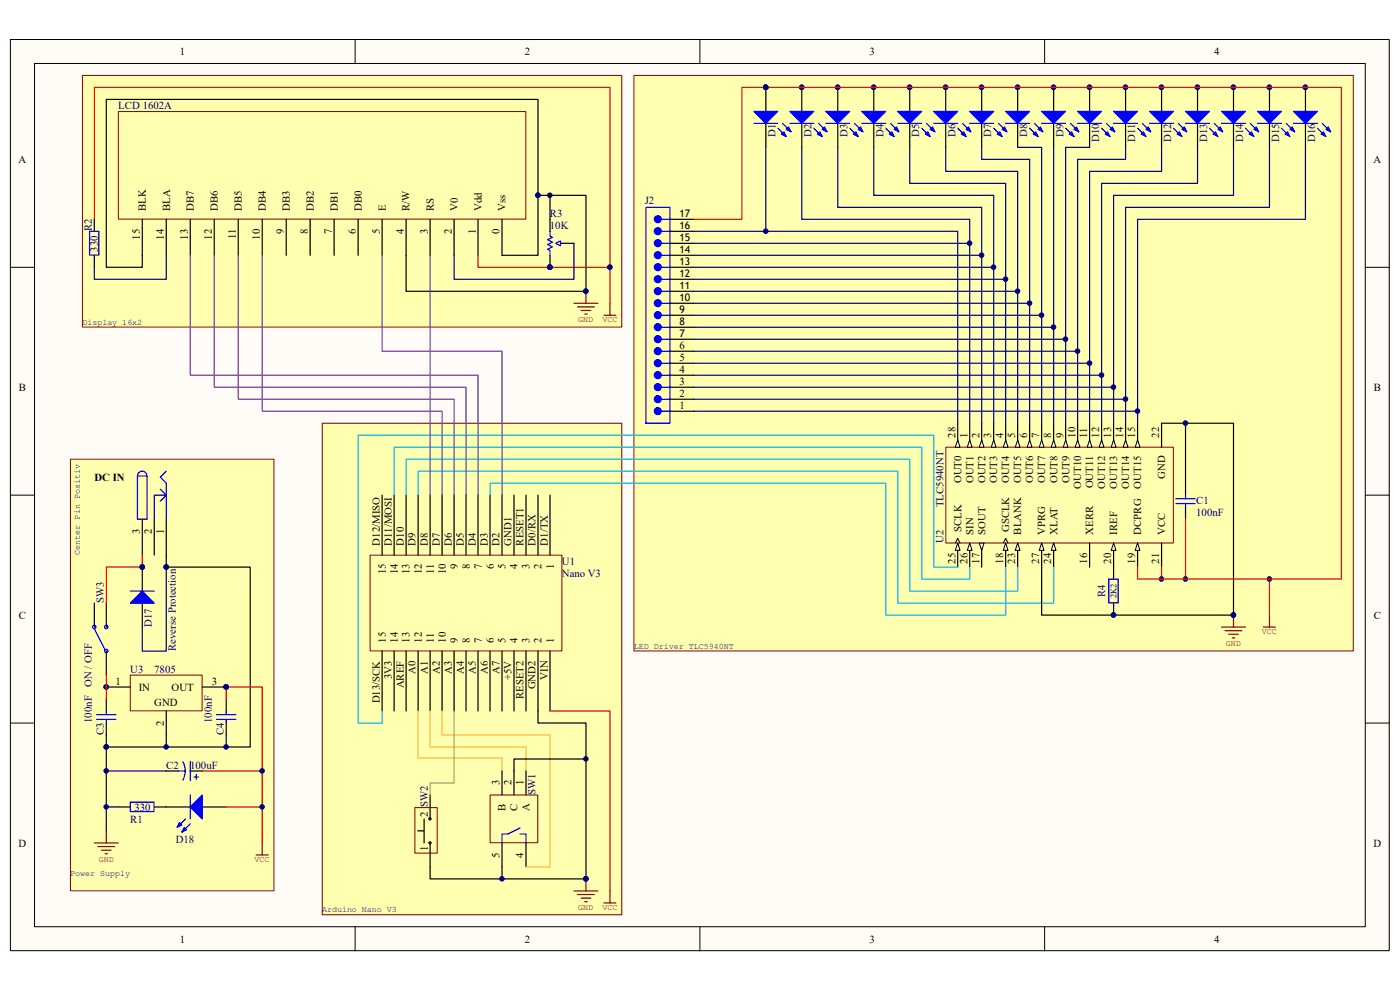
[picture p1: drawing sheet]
<svg xmlns="http://www.w3.org/2000/svg" width="297mm" height="210mm" viewBox="0 0 297 210" stroke-linecap="round" stroke-linejoin="round" font-family="sans-serif">
<path d="M2.2 8.4h292.5v193.3h-292.5z" fill="#fffcf8"/>
<path d="M2.2 8.4h292.5v193.3h-292.5z" fill="none" stroke="#000" stroke-width=".21"/>
<path d="M7.4 13.5h282.2v183.1h-282.2z" fill="#fffcf8"/>
<g fill="none" stroke="#000" stroke-width=".21">
<path d="M7.3 13.5h282.3v183.1h-282.3zM75.3 8.4v5.1M148.5 8.4v5.1M221.6 8.4v5.1M2.2 56.7h5.1M289.7 56.7h5.1M2.2 105h5.1M289.7 105h5.1M2.2 153.4h5.1M289.7 153.4h5.1M75.3 196.6v5.1M148.5 196.6v5.1"/>
<path d="M221.6 196.6v5.1"/>
</g>
<path d="M15 97.5h43.1v91.5h-43.1z" fill="#ffffb0"/>
<path d="M14.9 97.4h43.2v91.6h-43.2z" fill="none" stroke="#800000" stroke-width=".21"/>
<path d="M17.5 16h114.4v53.4h-114.4z" fill="#ffffb0"/>
<path d="M17.5 16h114.4v53.4h-114.4z" fill="none" stroke="#800000" stroke-width=".21"/>
<path d="M68.4 89.8h63.5v104.3h-63.5z" fill="#ffffb0"/>
<path d="M68.4 89.8h63.5v104.3h-63.5z" fill="none" stroke="#800000" stroke-width=".21"/>
<path d="M134.5 16h152.6v122.1h-152.6z" fill="#ffffb0"/>
<path d="M134.5 16h152.6v122.1h-152.6z" fill="none" stroke="#800000" stroke-width=".21"/>
<path d="M25.1 23.7h86.4v22.8h-86.4z" fill="#ffffb0"/>
<path d="M25.1 23.7h86.4v22.8h-86.4z" fill="none" stroke="#800000" stroke-width=".21"/>
<g fill="none" stroke="#000" stroke-width=".25">
<path d="M30.2 46.5v7.7M35.3 46.5v7.7M40.4 46.5v7.7M45.5 46.5v7.7M50.5 46.5v7.7M55.6 46.5v7.7M60.7 46.5v7.7M65.8 46.5v7.7M70.9 46.5v7.7M76 46.5v7.7M81.1 46.5v7.7M86.2 46.5v7.7"/>
<path d="M91.2 46.5v7.7M96.3 46.5v7.7M101.4 46.5v7.7M106.5 46.5v7.7"/>
</g>
<path d="M200.7 94.9h48.2v20.3h-48.2z" fill="#ffffb0"/>
<path d="M200.7 94.9h48.2v20.3h-48.2z" fill="none" stroke="#800000" stroke-width=".21"/>
<path d="M205.7 89.8v5.1" fill="none" stroke="#000" stroke-width=".25"/>
<path d="M205.7 93.3l.5 1.6h-1z" fill="#fffcf8" stroke="#000" stroke-width=".21"/>
<path d="M208.3 89.8v5.1" fill="none" stroke="#000" stroke-width=".25"/>
<path d="M208.3 93.3l.5 1.6h-1z" fill="#fffcf8" stroke="#000" stroke-width=".21"/>
<path d="M210.8 89.8v5.1" fill="none" stroke="#000" stroke-width=".25"/>
<path d="M210.8 93.3l.5 1.6h-1z" fill="#fffcf8" stroke="#000" stroke-width=".21"/>
<path d="M213.4 89.8v5.1" fill="none" stroke="#000" stroke-width=".25"/>
<path d="M213.4 93.3l.5 1.6h-1.1z" fill="#fffcf8" stroke="#000" stroke-width=".21"/>
<path d="M215.9 89.8v5.1" fill="none" stroke="#000" stroke-width=".25"/>
<path d="M215.9 93.3l.5 1.6h-1z" fill="#fffcf8" stroke="#000" stroke-width=".21"/>
<path d="M218.4 89.8v5.1" fill="none" stroke="#000" stroke-width=".25"/>
<path d="M218.4 93.3l.5 1.6h-1z" fill="#fffcf8" stroke="#000" stroke-width=".21"/>
<path d="M221 89.8v5.1" fill="none" stroke="#000" stroke-width=".25"/>
<path d="M221 93.3l.5 1.6h-1z" fill="#fffcf8" stroke="#000" stroke-width=".21"/>
<path d="M223.5 89.8v5.1" fill="none" stroke="#000" stroke-width=".25"/>
<path d="M223.5 93.3l.5 1.6h-1z" fill="#fffcf8" stroke="#000" stroke-width=".21"/>
<path d="M226.1 89.8v5.1" fill="none" stroke="#000" stroke-width=".25"/>
<path d="M226.1 93.3l.5 1.6h-1z" fill="#fffcf8" stroke="#000" stroke-width=".21"/>
<path d="M228.6 89.8v5.1" fill="none" stroke="#000" stroke-width=".25"/>
<path d="M228.6 93.3l.5 1.6h-1z" fill="#fffcf8" stroke="#000" stroke-width=".21"/>
<path d="M231.2 89.8v5.1" fill="none" stroke="#000" stroke-width=".25"/>
<path d="M231.2 93.3l.5 1.6h-1z" fill="#fffcf8" stroke="#000" stroke-width=".21"/>
<path d="M233.7 89.8v5.1" fill="none" stroke="#000" stroke-width=".25"/>
<path d="M233.7 93.3l.5 1.6h-1z" fill="#fffcf8" stroke="#000" stroke-width=".21"/>
<path d="M236.2 89.8v5.1" fill="none" stroke="#000" stroke-width=".25"/>
<path d="M236.2 93.3l.6 1.6h-1.1z" fill="#fffcf8" stroke="#000" stroke-width=".21"/>
<path d="M238.8 89.8v5.1" fill="none" stroke="#000" stroke-width=".25"/>
<path d="M238.8 93.3l.5 1.6h-1z" fill="#fffcf8" stroke="#000" stroke-width=".21"/>
<path d="M241.3 89.8v5.1" fill="none" stroke="#000" stroke-width=".25"/>
<path d="M241.3 93.3l.5 1.6h-1z" fill="#fffcf8" stroke="#000" stroke-width=".21"/>
<path d="M208.3 115.2v5.1M231.2 115.2v5.1" fill="none" stroke="#000" stroke-width=".25"/>
<path d="M207.8 115.2h1l-.5 1.5z" fill="#fffcf8" stroke="#000" stroke-width=".21"/>
<path d="M213.4 115.2v5.1" fill="none" stroke="#000" stroke-width=".25"/>
<path d="M212.8 115.2l.6-1 .5 1" fill="none" stroke="#000" stroke-width=".21"/>
<path d="M213.4 115.2l.5 1.5h-1.1z" fill="#fffcf8" stroke="#000" stroke-width=".21"/>
<path d="M241.3 115.2v5.1" fill="none" stroke="#000" stroke-width=".25"/>
<path d="M241.3 115.2l.5 1.5h-1z" fill="#fffcf8" stroke="#000" stroke-width=".21"/>
<path d="M236.2 115.2v5.1" fill="none" stroke="#000" stroke-width=".25"/>
<path d="M236.2 115.2l.6 1.5h-1.1z" fill="#fffcf8" stroke="#000" stroke-width=".21"/>
<path d="M246.4 89.8v5.1M215.9 115.2v5.1M246.4 115.2v5.1" fill="none" stroke="#000" stroke-width=".25"/>
<path d="M215.9 115.2l.5 1.5h-1z" fill="#fffcf8" stroke="#000" stroke-width=".21"/>
<path d="M223.5 115.2v5.1" fill="none" stroke="#000" stroke-width=".25"/>
<path d="M223.5 115.2l.5 1.5h-1z" fill="#fffcf8" stroke="#000" stroke-width=".21"/>
<path d="M203.2 115.2v5.1" fill="none" stroke="#000" stroke-width=".25"/>
<path d="M202.7 115.2l.5-1 .5 1" fill="none" stroke="#000" stroke-width=".21"/>
<path d="M203.2 115.2l.5 1.5h-1z" fill="#fffcf8" stroke="#000" stroke-width=".21"/>
<path d="M205.7 115.2v5.1" fill="none" stroke="#000" stroke-width=".25"/>
<path d="M205.7 115.2l.5 1.5h-1z" fill="#fffcf8" stroke="#000" stroke-width=".21"/>
<path d="M221 115.2v5.1" fill="none" stroke="#000" stroke-width=".25"/>
<path d="M221 115.2l.5 1.5h-1z" fill="#fffcf8" stroke="#000" stroke-width=".21"/>
<path d="M203.2 89.8v5.1" fill="none" stroke="#000" stroke-width=".25"/>
<path d="M203.2 93.3l.5 1.6h-1z" fill="#fffcf8" stroke="#000" stroke-width=".21"/>
<g fill="none" stroke="#000" stroke-width=".25">
<path d="M162.5 18.5v5.1M170.1 18.5v5.1M177.7 18.5v5.1M185.4 18.5v5.1M193 18.5v5.1M200.6 18.5v5.1M208.3 18.5v5.1M215.9 18.5v5.1M223.5 18.5v5.1M231.2 18.5v5.1M238.8 18.5v5.1M246.4 18.5v5.1"/>
<path d="M254.1 18.5v5.1M261.7 18.5v5.1M269.3 18.5v5.1M277 18.5v5.1M162.5 26.2v5.1M170.1 26.2v5.1M177.7 26.2v5.1M185.4 26.2v5.1M193 26.2v5.1M200.6 26.2v5.1M208.3 26.2v5.1M215.9 26.2v5.1"/>
<path d="M223.5 26.2v5.1M231.2 26.2v5.1M238.8 26.2v5.1M246.4 26.2v5.1M254.1 26.2v5.1M261.7 26.2v5.1M269.3 26.2v5.1M277 26.2v5.1M86.2 54.2v7.6h38.1v-20.4h-10.2v12.8h-7.6M116.7 41.4v5.1M142.1 59.2h5.1M142.1 56.7h5.1"/>
<path d="M142.1 54.2h5.1M142.1 51.6h5.1M142.1 49.1h5.1M142.1 46.5h5.1M142.1 79.6h5.1M142.1 77.1h5.1M142.1 74.5h5.1M142.1 72h5.1M142.1 69.4h5.1M142.1 66.9h5.1M142.1 64.3h5.1M142.1 61.8h5.1"/>
<path d="M142.1 87.2h5.1M142.1 84.7h5.1M142.1 82.1h5.1M246.4 89.8h15.3v40.7"/>
</g>
<g fill="#000080" stroke="#000080" stroke-width=".21">
<circle cx="162.4" cy="18.5" r=".48"/>
<circle cx="170.1" cy="18.5" r=".48"/>
<circle cx="177.7" cy="18.5" r=".48"/>
<circle cx="185.3" cy="18.5" r=".48"/>
<circle cx="193" cy="18.5" r=".48"/>
<circle cx="200.6" cy="18.5" r=".48"/>
<circle cx="208.2" cy="18.5" r=".48"/>
<circle cx="215.9" cy="18.5" r=".48"/>
<circle cx="223.5" cy="18.5" r=".48"/>
<circle cx="231.1" cy="18.5" r=".48"/>
<circle cx="238.8" cy="18.5" r=".48"/>
<circle cx="246.4" cy="18.5" r=".48"/>
<circle cx="254" cy="18.5" r=".48"/>
<circle cx="261.7" cy="18.5" r=".48"/>
<circle cx="269.3" cy="18.5" r=".48"/>
<circle cx="276.9" cy="18.5" r=".48"/>
<circle cx="261.7" cy="130.5" r=".48"/>
<circle cx="124.3" cy="61.8" r=".48"/>
<circle cx="116.7" cy="41.4" r=".48"/>
<circle cx="114.1" cy="41.4" r=".48"/>
<circle cx="241.3" cy="87.2" r=".48"/>
<circle cx="238.8" cy="84.7" r=".48"/>
<circle cx="236.2" cy="82.1" r=".48"/>
<circle cx="233.7" cy="79.6" r=".48"/>
<circle cx="231.1" cy="77" r=".48"/>
<circle cx="228.6" cy="74.5" r=".48"/>
<circle cx="226" cy="71.9" r=".48"/>
<circle cx="223.5" cy="69.4" r=".48"/>
<circle cx="221" cy="66.9" r=".48"/>
<circle cx="218.4" cy="64.3" r=".48"/>
<circle cx="215.9" cy="61.8" r=".48"/>
<circle cx="213.3" cy="59.2" r=".48"/>
<circle cx="210.8" cy="56.7" r=".48"/>
<circle cx="208.2" cy="54.1" r=".48"/>
<circle cx="205.7" cy="51.6" r=".48"/>
<circle cx="162.4" cy="49" r=".48"/>
</g>
<g fill="#00f" stroke="#00f" stroke-width=".25">
<path d="M159.9 23.6h5.1l-2.5 2.6z"/>
<path d="M166.3 28l.5 1-1-.5z"/>
<path d="M167.3 26.9l.5 1.1-1-.6z"/>
<path d="M167.6 23.6h5l-2.5 2.6z"/>
<path d="M173.4 28.5l.5-.5 .5 1z"/>
<path d="M174.9 26.9l.5 1.1-1-.6z"/>
<path d="M175.2 23.6h5.1l-2.6 2.6z"/>
<path d="M181.6 28l.5 1-1.1-.5z"/>
<path d="M182.6 26.9l.5 1.1-1-.6z"/>
<path d="M182.8 23.6h5.1l-2.5 2.6z"/>
<path d="M188.7 28.5l.5-.5 .5 1z"/>
<path d="M190.2 26.9l.5 1.1-1-.6z"/>
<path d="M190.5 23.6h5l-2.5 2.6z"/>
<path d="M196.8 28l.5 1-1-.5z"/>
<path d="M197.8 26.9l.5 1.1-1-.6z"/>
<path d="M198.1 23.6h5.1l-2.6 2.6z"/>
<path d="M204.4 28l.6 1-1.1-.5z"/>
<path d="M205.5 26.9l.5 1.1-1-.6z"/>
<path d="M205.7 23.6h5.1l-2.5 2.6z"/>
<path d="M212.1 28l.5 1-1-.5z"/>
<path d="M213.1 26.9l.5 1.1-1-.6z"/>
<path d="M213.4 23.6h5l-2.5 2.6z"/>
<path d="M219.7 28l.5 1-1-.5z"/>
<path d="M220.7 26.9l.5 1.1-1-.6z"/>
<path d="M221 23.6h5.1l-2.6 2.6z"/>
<path d="M227.3 28l.6 1-1.1-.5z"/>
<path d="M228.4 26.9l.5 1.1-1-.6z"/>
<path d="M228.6 23.6h5.1l-2.5 2.6z"/>
<path d="M235 28l.5 1-1-.5z"/>
<path d="M236 26.9l.5 1.1-1-.6z"/>
<path d="M236.2 23.6h5.1l-2.5 2.6z"/>
<path d="M242.6 28l.5 1-1-.5z"/>
<path d="M243.6 26.9l.5 1.1-1-.6z"/>
<path d="M243.9 23.6h5.1l-2.6 2.6z"/>
<path d="M250.2 28l.5 1-1-.5z"/>
<path d="M251.3 26.9l.5 1.1-1.1-.6z"/>
<path d="M251.5 23.6h5.1l-2.5 2.6z"/>
<path d="M257.4 28.5l.5-.5 .5 1z"/>
<path d="M258.9 26.9l.5 1.1-1-.6z"/>
<path d="M259.1 23.6h5.1l-2.5 2.6z"/>
<path d="M265.5 28l.5 1-1-.5z"/>
<path d="M266.5 26.9l.5 1.1-1-.6z"/>
<path d="M266.8 23.6h5.1l-2.6 2.6z"/>
<path d="M272.6 28.5l.5-.5 .5 1z"/>
<path d="M274.2 26.9l.5 1.1-1.1-.6z"/>
<path d="M274.4 23.6h5.1l-2.5 2.6z"/>
<path d="M280.3 28.5l.5-.5 .5 1z"/>
<path d="M281.3 27.4l.5-.5 .5 1.1z"/>
<circle cx="139.6" cy="82.1" r=".74"/>
<circle cx="139.6" cy="84.7" r=".74"/>
<circle cx="139.6" cy="87.2" r=".74"/>
<circle cx="139.6" cy="74.5" r=".74"/>
<circle cx="139.6" cy="77" r=".74"/>
<circle cx="139.6" cy="79.6" r=".74"/>
<circle cx="139.6" cy="66.9" r=".74"/>
<circle cx="139.6" cy="69.4" r=".74"/>
<circle cx="139.6" cy="71.9" r=".74"/>
<circle cx="139.6" cy="59.2" r=".74"/>
<circle cx="139.6" cy="61.8" r=".74"/>
<circle cx="139.6" cy="64.3" r=".74"/>
<circle cx="139.6" cy="54.1" r=".74"/>
<circle cx="139.6" cy="56.7" r=".74"/>
<circle cx="139.6" cy="46.5" r=".74"/>
<circle cx="139.6" cy="49" r=".74"/>
<circle cx="139.6" cy="51.6" r=".74"/>
</g>
<g fill="none" stroke="#00f" stroke-width=".25">
<path d="M159.9 26.2h5.1M165 27.2l1.8 1.8M166 26.2l1.8 1.8M167.6 26.2h5M172.6 27.2l1.8 1.8M173.7 26.2l1.7 1.8M175.2 26.2h5.1M180.3 27.2l1.8 1.8M181.3 26.2l1.8 1.8M182.8 26.2h5.1M187.9 27.2l1.8 1.8M188.9 26.2l1.8 1.8"/>
<path d="M190.5 26.2h5M195.5 27.2l1.8 1.8M196.6 26.2l1.7 1.8M198.1 26.2h5.1M203.2 27.2l1.8 1.8M204.2 26.2l1.8 1.8M205.7 26.2h5.1M210.8 27.2l1.8 1.8M211.8 26.2l1.8 1.8M213.4 26.2h5M218.4 27.2l1.8 1.8M219.5 26.2l1.7 1.8"/>
<path d="M221 26.2h5.1M226.1 27.2l1.8 1.8M227.1 26.2l1.8 1.8M228.6 26.2h5.1M233.7 27.2l1.8 1.8M234.7 26.2l1.8 1.8M236.2 26.2h5.1M241.3 27.2l1.8 1.8M242.4 26.2l1.7 1.8M243.9 26.2h5.1M249 27.2l1.7 1.8M250 26.2l1.8 1.8"/>
<path d="M251.5 26.2h5.1M256.6 27.2l1.8 1.8M257.6 26.2l1.8 1.8M259.1 26.2h5.1M264.2 27.2l1.8 1.8M265.3 26.2l1.7 1.8M266.8 26.2h5.1M271.9 27.2l1.7 1.8M272.9 26.2l1.8 1.8M274.4 26.2h5.1M279.5 27.2l1.8 1.8M280.5 26.2l1.8 1.8"/>
<path d="M137 44h5.1v45.8h-5.1zM140.3 59.2h1.8M140.3 54.2h1.8M140.3 56.7h1.8M140.3 46.5h1.8M140.3 49.1h1.8M140.3 51.6h1.8M140.3 74.5h1.8M140.3 77.1h1.8M140.3 79.6h1.8M140.3 66.9h1.8M140.3 69.4h1.8"/>
<path d="M140.3 72h1.8M140.3 61.8h1.8M140.3 64.3h1.8M140.3 82.1h1.8M140.3 84.7h1.8M140.3 87.2h1.8"/>
</g>
<g fill="none" stroke="#800000" stroke-width=".25">
<path d="M121.8 64.3h5.1M122.5 65.1h3.6M123.3 65.9h2M124.1 66.6h.5M124.3 61.8v2.5M128.1 66.9h2.6M129.4 64.3v2.6M259.1 133h5.1M259.9 133.8h3.6M260.7 134.6h2M261.4 135.3h.5M261.7 130.5v2.5"/>
<path d="M268 133h2.6M269.3 130.5v2.5"/>
</g>
<g fill="none" stroke="#000080" stroke-width=".25">
<path d="M162.5 31.3v17.8M170.1 31.3v15.2h35.6v43.3M177.7 31.3v12.7h30.6v45.8M185.4 31.3v10.1h25.4v48.4M193 31.3v7.6h20.4v50.9M200.6 31.3v5.1h15.3v53.4M208.3 31.3v2.5h10.1v56M215.9 31.3h5.1v58.5M223.5 31.3v58.5M231.2 31.3h-5.1v58.5M238.8 31.3v2.5h-10.2v56M246.4 31.3v5.1h-15.2v53.4"/>
<path d="M254.1 31.3v7.6h-20.4v50.9M261.7 31.3v10.1h-25.5v48.4M269.3 31.3v12.7h-30.5v45.8M277 31.3v15.2h-35.7v43.3M147.2 49.1h56v40.7M147.2 59.2h66.2M147.2 56.7h63.6M147.2 54.2h61.1M147.2 51.6h58.5M147.2 79.6h86.5M147.2 77.1h84M147.2 74.5h81.4"/>
<path d="M147.2 72h78.9M147.2 69.4h76.3M147.2 66.9h73.8M147.2 64.3h71.2M147.2 61.8h68.7M147.2 87.2h94.1M147.2 84.7h91.6M147.2 82.1h89"/>
</g>
<path d="M162.5 18.5h-5.1v28h-10.2" fill="none" stroke="#f00" stroke-width=".25"/>
<path d="M78.6 117.8h40.6v20.3h-40.6z" fill="#ffffb0"/>
<path d="M78.5 117.8h40.7v20.3h-40.7z" fill="none" stroke="#800000" stroke-width=".21"/>
<g fill="none" stroke="#000" stroke-width=".25">
<path d="M81.1 105v12.8M83.6 105v12.8M86.2 105v12.8M88.7 105v12.8M91.2 105v12.8M93.8 105v12.8M96.3 105v12.8M98.9 105v12.8M101.4 105v12.8M104 105v12.8M106.5 105v12.8M109 105v12.8"/>
<path d="M111.6 105v12.8M114.1 105v12.8M116.7 105v12.8M81.1 138.1v12.7M83.6 138.1v12.7M86.2 138.1v12.7M88.7 138.1v12.7M91.2 138.1v12.7M93.8 138.1v12.7M96.3 138.1v12.7M98.9 138.1v12.7M101.4 138.1v12.7"/>
<path d="M104 138.1v12.7M106.5 138.1v12.7M109 138.1v12.7M111.6 138.1v12.7M114.1 138.1v12.7M116.7 138.1v12.7"/>
</g>
<path d="M88.1 171.4h4.7v9.6h-4.7z" fill="#ffffb0"/>
<path d="M88 171.3h4.8v9.7h-4.8z" fill="none" stroke="#800000" stroke-width=".21"/>
<g fill="none" stroke="#000" stroke-width=".25">
<path d="M221 120.3v10.2h40.7M88.6 176.3h1.3M90 173.8v5M91.2 168.6v5.1M91.2 178.8v5.1"/>
<circle cx="91.2" cy="178.8" r=".23"/>
<circle cx="91.2" cy="173.7" r=".23"/>
</g>
<path d="M88.7 150.8v10h17.8v2.8M91.2 150.8v7.7h20.4v5.1" fill="none" stroke="#ffc000" stroke-width=".25"/>
<path d="M83.6 105v-10.1h111.9v28h10.2v-2.6M86.2 105v-7.6h106.8v28h22.9v-5.1M88.7 105v-5h101.8v27.9h33v-7.6M104 105v-2.5h83.9v28h25.5v-10.2M203.2 120.3h-5.1v-28h-122.1v61.1h5.1v-2.6" fill="none" stroke="#00b0f0" stroke-width=".25"/>
<g fill="#000080" stroke="#000080" stroke-width=".21">
<circle cx="261.7" cy="130.5" r=".48"/>
<circle cx="116.7" cy="56.7" r=".48"/>
<circle cx="129.4" cy="56.7" r=".48"/>
</g>
<path d="M20 46.5v-28h109.4v38.2M101.4 54.2v2.5h28v7.6M116.7 150.8h12.7v38.2" fill="none" stroke="#f00" stroke-width=".25"/>
<path d="M40.4 54.2v25.4h61v25.4M45.5 54.2v27.9h53.4v22.9M50.5 54.2v30.5h45.8v20.3M55.6 54.2v33h38.2v17.8M81.1 54.2v20.3h25.4v30.5M91.2 54.2v50.8" fill="none" stroke="#7030a0" stroke-width=".25"/>
<path d="M104 168.7h10.1v10.1h-10.1z" fill="#ffffb0"/>
<path d="M104 168.7h10.1v10.1h-10.1z" fill="none" stroke="#800000" stroke-width=".21"/>
<g fill="none" stroke="#000" stroke-width=".25">
<path d="M20 46.5v2.6M20 54.2v2.5M114.1 41.4v-20.3h-91.5v35.6h7.6v-2.5M116.7 46.5v2.6M116.7 54.2v2.5M119 51.6h2.8M251.5 89.8v15.2M30.2 110.1v7.7M32.7 110.1v7.7M35.3 110.1v7.7M251.5 107.6v2.5M20 127.9v5.1"/>
<path d="M22.6 127.9v5.1M22.6 138.1v5.1M30.2 120.3v5.1M30.2 127.9v5.1M236.2 120.3v2.6M236.2 127.9v2.6M114.1 150.8v2.6h10.2v33.1h-33.1v-2.6M25.1 171.2h2.5M32.7 171.2h7.7M42.9 171.2h5.1M106.5 163.6v5M106.5 178.8v7.7"/>
<path d="M111.6 163.6v5M111.6 178.8v5.1M124.3 161h-15.3v7.6"/>
</g>
<g fill="none" stroke="#00f" stroke-width=".25">
<path d="M19 49.1h2v5h-2zM116.7 49.1v1l.5 .2-1 .6 1 .5-1 .5 1 .5-1 .5 .5 .2v1.1M117.9 51.6l1-.5v1zM35.3 100l-1.3 1.2 1.3 1.3v7.6M29.2 101h2v9.1h-2zM31.2 101a.99 .99 0 0 0-1-1 .99 .99 0 0 0-1 1M34 103.8l1.3 1.2h-2.6v5.1M35.3 105l-1.3 1.3M249.5 105.8h4M249.5 106.8h4M251.5 105v.8M251.5 106.8v.8"/>
<path d="M20 133.4l2.3 4.5M27.6 125.4h5.1M235.2 122.9h2v5h-2zM27.6 170.2h5.1v2h-5.1zM39.3 173.7l-1.7 1.8M40.4 174.8l-1.8 1.7M40.4 168.6v5.1M110.3 176.9h1.3v1.9M110.3 175.6l-2.5 1.3h-1.3v1.9"/>
<circle cx="20" cy="133" r=".36"/>
<circle cx="22.5" cy="138.1" r=".36"/>
<circle cx="22.5" cy="133" r=".36"/>
</g>
<g fill="#000080" stroke="#000080" stroke-width=".21">
<circle cx="114.1" cy="41.4" r=".48"/>
<circle cx="116.7" cy="56.7" r=".48"/>
<circle cx="236.2" cy="130.5" r=".48"/>
<circle cx="246.4" cy="122.8" r=".48"/>
<circle cx="124.3" cy="186.4" r=".48"/>
<circle cx="124.3" cy="161" r=".48"/>
<circle cx="106.5" cy="186.4" r=".48"/>
<circle cx="251.5" cy="122.8" r=".48"/>
<circle cx="251.5" cy="89.8" r=".48"/>
<circle cx="30.2" cy="120.3" r=".48"/>
</g>
<path d="M93.8 150.8v5.1h22.9v28h-5.1" fill="none" stroke="#ffc000" stroke-width=".25"/>
<path d="M35.3 54.2v5h-15.3v-2.5M121.8 51.6v7.6h-25.5v-5" fill="none" stroke="#000080" stroke-width=".25"/>
<path d="M251.5 110.1v12.8M246.4 120.3v2.6" fill="none" stroke="#f00" stroke-width=".25"/>
<path d="M121.8 189h5.1M122.5 189.8h3.6M123.3 190.5h2M124.1 191.3h.5M124.3 186.5v2.5M128.1 191.5h2.6M129.4 189v2.5" fill="none" stroke="#800000" stroke-width=".25"/>
<path d="M96.3 150.8v15.3h-5.1v2.5" fill="none" stroke="#92d050" stroke-width=".25"/>
<g fill="#00f" stroke="#00f" stroke-width=".25">
<path d="M40.4 171.2l2.5-2.6v5.1z"/>
<path d="M38.1 174.5l.5 .5-1 .5z"/>
<path d="M39.1 175.5l.5 .5-1 .5z"/>
<path d="M27.6 127.9l2.6-2.5 2.5 2.5z"/>
</g>
<path d="M27.7 143.3h15.2v7.5h-15.2z" fill="#ffffb0"/>
<path d="M27.6 143.2h15.3v7.6h-15.3z" fill="none" stroke="#800000" stroke-width=".21"/>
<path d="M35.3 117.8v2.5h17.8v38.2h-30.5v-5.1M22.6 145.7h5M22.6 148.3v2.5M22.6 158.5v17.8M35.3 150.8v7.7M42.9 145.7h5.1M48 148.3v2.5M48 153.4v2.5M35.3 163.6h2.5M40.4 163.6h2.5" fill="none" stroke="#000" stroke-width=".25"/>
<g fill="#000080" stroke="#000080" stroke-width=".21">
<circle cx="22.5" cy="145.7" r=".48"/>
<circle cx="48" cy="145.7" r=".48"/>
<circle cx="35.2" cy="120.3" r=".48"/>
<circle cx="22.5" cy="158.4" r=".48"/>
<circle cx="48" cy="158.4" r=".48"/>
<circle cx="35.2" cy="158.4" r=".48"/>
<circle cx="22.5" cy="171.2" r=".48"/>
<circle cx="55.6" cy="163.5" r=".48"/>
<circle cx="55.6" cy="171.2" r=".48"/>
<circle cx="269.3" cy="122.8" r=".48"/>
<circle cx="162.4" cy="18.5" r=".48"/>
<circle cx="30.2" cy="120.3" r=".48"/>
<circle cx="22.5" cy="163.5" r=".48"/>
</g>
<path d="M35.3 120.3v17.8h-5.1v-5.1M48 155.9v2.6M22.6 171.2h2.5M22.6 163.6h12.7" fill="none" stroke="#000080" stroke-width=".25"/>
<path d="M20 178.8h5.1M20.8 179.6h3.5M22.6 176.3v2.5M55.6 178.8v2.6M21.5 180.3h2.1M22.3 181.1h.5M54.4 181.4h2.5" fill="none" stroke="#800000" stroke-width=".25"/>
<g fill="none" stroke="#00f" stroke-width=".25">
<path d="M20.5 151.6h4.1M20.5 152.6h4.1M22.6 150.8v.8M22.6 152.6v.8M46 151.6h4M46 152.6h4M48 150.8v.8M48 152.6v.8M37.8 163.6h1.5M38.8 161.6l.4 1.1 .1 .9-.2 1.2-.3 .7M40.4 161.5v4.1M41.1 164.8h1"/>
<path d="M41.6 164.3v1"/>
</g>
<path d="M162.5 18.5h122.1v104.4h-43.3v-2.6M30.2 117.8v2.5h-7.6v7.6M269.3 122.9v7.6M22.6 143.2v5.1M48 148.3v-2.6h7.6v33.1M42.9 163.6h12.7M48 171.2h7.6" fill="none" stroke="#f00" stroke-width=".25"/>
<g font-size="2.3">
<text x="38.2" y="11.7">1</text>
<text x="111.3" y="11.7">2</text>
<text x="184.5" y="11.7">3</text>
<text x="257.6" y="11.7">4</text>
<text x="3.9" y="34.6">A</text>
<text x="291.4" y="34.6">A</text>
<text x="30.9" y="44.7" transform="rotate(-90 30.9 44.7)">BLK</text>
<text x="36.1" y="44.7" transform="rotate(-90 36.1 44.7)">BLA</text>
<text x="41.1" y="44.7" transform="rotate(-90 41.1 44.7)">DB7</text>
<text x="46.2" y="44.7" transform="rotate(-90 46.2 44.7)">DB6</text>
<text x="51.3" y="44.7" transform="rotate(-90 51.3 44.7)">DB5</text>
<text x="56.4" y="44.7" transform="rotate(-90 56.4 44.7)">DB4</text>
<text x="61.5" y="44.7" transform="rotate(-90 61.5 44.7)">DB3</text>
<text x="66.6" y="44.7" transform="rotate(-90 66.6 44.7)">DB2</text>
<text x="71.7" y="44.7" transform="rotate(-90 71.7 44.7)">DB1</text>
<text x="76.8" y="44.7" transform="rotate(-90 76.8 44.7)">DB0</text>
<text x="81.8" y="44.7" transform="rotate(-90 81.8 44.7)">E</text>
<text x="86.9" y="44.7" transform="rotate(-90 86.9 44.7)">R/W</text>
<text x="92" y="44.7" transform="rotate(-90 92 44.7)">RS</text>
<text x="97.1" y="44.7" transform="rotate(-90 97.1 44.7)">V0</text>
<text x="102.2" y="44.7" transform="rotate(-90 102.2 44.7)">Vdd</text>
<text x="107.3" y="44.7" transform="rotate(-90 107.3 44.7)">Vss</text>
<text x="29.7" y="50.8" transform="rotate(-90 29.7 50.8)">15</text>
<text x="34.8" y="50.8" transform="rotate(-90 34.8 50.8)">14</text>
<text x="39.9" y="50.8" transform="rotate(-90 39.9 50.8)">13</text>
<text x="45" y="50.8" transform="rotate(-90 45 50.8)">12</text>
<text x="50" y="50.8" transform="rotate(-90 50 50.8)">11</text>
<text x="55.1" y="50.8" transform="rotate(-90 55.1 50.8)">10</text>
<text x="60.2" y="49.7" transform="rotate(-90 60.2 49.7)">9</text>
<text x="65.3" y="49.7" transform="rotate(-90 65.3 49.7)">8</text>
<text x="70.4" y="49.7" transform="rotate(-90 70.4 49.7)">7</text>
<text x="75.5" y="49.7" transform="rotate(-90 75.5 49.7)">6</text>
<text x="80.6" y="49.7" transform="rotate(-90 80.6 49.7)">5</text>
<text x="85.6" y="49.7" transform="rotate(-90 85.6 49.7)">4</text>
<text x="90.8" y="49.7" transform="rotate(-90 90.8 49.7)">3</text>
<text x="95.8" y="49.7" transform="rotate(-90 95.8 49.7)">2</text>
<text x="100.9" y="49.7" transform="rotate(-90 100.9 49.7)">1</text>
<text x="106" y="49.7" transform="rotate(-90 106 49.7)">0</text>
<text x="144.1" y="76.6">5</text>
<text x="144.1" y="74">6</text>
<text x="4" y="82.9">B</text>
<text x="144.1" y="81.7">3</text>
<text x="144.1" y="79.1">4</text>
<text x="291.5" y="82.9">B</text>
<text x="144.1" y="86.7">1</text>
<text x="144.1" y="84.2">2</text>
<text x="202.7" y="92.8" transform="rotate(-90 202.7 92.8)">28</text>
<text x="205.2" y="92.8" transform="rotate(-90 205.2 92.8)">1</text>
<text x="207.8" y="92.8" transform="rotate(-90 207.8 92.8)">2</text>
<text x="210.3" y="92.8" transform="rotate(-90 210.3 92.8)">3</text>
<text x="212.9" y="92.8" transform="rotate(-90 212.9 92.8)">4</text>
<text x="215.4" y="92.8" transform="rotate(-90 215.4 92.8)">5</text>
<text x="217.9" y="92.8" transform="rotate(-90 217.9 92.8)">6</text>
<text x="220.5" y="92.8" transform="rotate(-90 220.5 92.8)">7</text>
<text x="223" y="92.8" transform="rotate(-90 223 92.8)">8</text>
<text x="225.6" y="92.8" transform="rotate(-90 225.6 92.8)">9</text>
<text x="228.1" y="92.8" transform="rotate(-90 228.1 92.8)">10</text>
<text x="230.7" y="92.8" transform="rotate(-90 230.7 92.8)">11</text>
<text x="233.2" y="92.8" transform="rotate(-90 233.2 92.8)">12</text>
<text x="235.8" y="92.8" transform="rotate(-90 235.8 92.8)">13</text>
<text x="238.3" y="92.8" transform="rotate(-90 238.3 92.8)">14</text>
<text x="240.8" y="92.8" transform="rotate(-90 240.8 92.8)">15</text>
<text x="245.9" y="92.8" transform="rotate(-90 245.9 92.8)">22</text>
<text x="20" y="102">DC IN</text>
<text x="247.2" y="101.6" transform="rotate(-90 247.2 101.6)">GND</text>
<text x="204" y="102.5" transform="rotate(-90 204 102.5)">OUT0</text>
<text x="206.5" y="102.5" transform="rotate(-90 206.5 102.5)">OUT1</text>
<text x="209" y="102.5" transform="rotate(-90 209 102.5)">OUT2</text>
<text x="211.6" y="102.5" transform="rotate(-90 211.6 102.5)">OUT3</text>
<text x="214.1" y="102.5" transform="rotate(-90 214.1 102.5)">OUT4</text>
<text x="216.7" y="102.5" transform="rotate(-90 216.7 102.5)">OUT5</text>
<text x="219.2" y="102.5" transform="rotate(-90 219.2 102.5)">OUT6</text>
<text x="221.7" y="102.5" transform="rotate(-90 221.7 102.5)">OUT7</text>
<text x="224.3" y="102.5" transform="rotate(-90 224.3 102.5)">OUT8</text>
<text x="226.9" y="102.5" transform="rotate(-90 226.9 102.5)">OUT9</text>
<text x="229.4" y="103.7" transform="rotate(-90 229.4 103.7)">OUT10</text>
<text x="231.9" y="103.6" transform="rotate(-90 231.9 103.6)">OUT11</text>
<text x="234.5" y="103.7" transform="rotate(-90 234.5 103.7)">OUT12</text>
<text x="237" y="103.7" transform="rotate(-90 237 103.7)">OUT13</text>
<text x="239.6" y="103.7" transform="rotate(-90 239.6 103.7)">OUT14</text>
<text x="242.1" y="103.7" transform="rotate(-90 242.1 103.7)">OUT15</text>
<text x="29.7" y="113.3" transform="rotate(-90 29.7 113.3)">3</text>
<text x="32.2" y="113.3" transform="rotate(-90 32.2 113.3)">2</text>
<text x="34.8" y="113.3" transform="rotate(-90 34.8 113.3)">1</text>
<text x="204" y="112.9" transform="rotate(-90 204 112.9)">SCLK</text>
<text x="206.5" y="113.5" transform="rotate(-90 206.5 113.5)">SIN</text>
<text x="209" y="113.5" transform="rotate(-90 209 113.5)">SOUT</text>
<text x="214.1" y="112.9" transform="rotate(-90 214.1 112.9)">GSCLK</text>
<text x="216.7" y="113.5" transform="rotate(-90 216.7 113.5)">BLANK</text>
<text x="221.7" y="113.5" transform="rotate(-90 221.7 113.5)">VPRG</text>
<text x="224.3" y="113.5" transform="rotate(-90 224.3 113.5)">XLAT</text>
<text x="231.9" y="113.5" transform="rotate(-90 231.9 113.5)">XERR</text>
<text x="237" y="113.5" transform="rotate(-90 237 113.5)">IREF</text>
<text x="242.1" y="113.5" transform="rotate(-90 242.1 113.5)">DCPRG</text>
<text x="247.2" y="113.5" transform="rotate(-90 247.2 113.5)">VCC</text>
<text x="80.6" y="115.7" transform="rotate(-90 80.6 115.7)">D12/MISO</text>
<text x="83.1" y="115.7" transform="rotate(-90 83.1 115.7)">D11/MOSI</text>
<text x="85.6" y="115.7" transform="rotate(-90 85.6 115.7)">D10</text>
<text x="88.2" y="115.7" transform="rotate(-90 88.2 115.7)">D9</text>
<text x="90.8" y="115.7" transform="rotate(-90 90.8 115.7)">D8</text>
<text x="93.3" y="115.7" transform="rotate(-90 93.3 115.7)">D7</text>
<text x="95.8" y="115.7" transform="rotate(-90 95.8 115.7)">D6</text>
<text x="98.4" y="115.7" transform="rotate(-90 98.4 115.7)">D5</text>
<text x="100.9" y="115.7" transform="rotate(-90 100.9 115.7)">D4</text>
<text x="103.5" y="115.7" transform="rotate(-90 103.5 115.7)">D3</text>
<text x="106" y="115.7" transform="rotate(-90 106 115.7)">D2</text>
<text x="108.5" y="115.7" transform="rotate(-90 108.5 115.7)">GND1</text>
<text x="111.1" y="115.7" transform="rotate(-90 111.1 115.7)">RESET1</text>
<text x="113.6" y="115.7" transform="rotate(-90 113.6 115.7)">D0/RX</text>
<text x="116.2" y="115.7" transform="rotate(-90 116.2 115.7)">D1/TX</text>
<text x="202.7" y="119.5" transform="rotate(-90 202.7 119.5)">25</text>
<text x="205.2" y="119.5" transform="rotate(-90 205.2 119.5)">26</text>
<text x="207.8" y="119.5" transform="rotate(-90 207.8 119.5)">17</text>
<text x="212.9" y="119.5" transform="rotate(-90 212.9 119.5)">18</text>
<text x="215.4" y="119.5" transform="rotate(-90 215.4 119.5)">23</text>
<text x="220.5" y="119.5" transform="rotate(-90 220.5 119.5)">27</text>
<text x="223" y="119.5" transform="rotate(-90 223 119.5)">24</text>
<text x="230.7" y="119.5" transform="rotate(-90 230.7 119.5)">16</text>
<text x="235.8" y="119.5" transform="rotate(-90 235.8 119.5)">20</text>
<text x="240.8" y="119.5" transform="rotate(-90 240.8 119.5)">19</text>
<text x="245.9" y="119.5" transform="rotate(-90 245.9 119.5)">21</text>
<text x="81.8" y="121.8" transform="rotate(-90 81.8 121.8)">15</text>
<text x="84.4" y="121.8" transform="rotate(-90 84.4 121.8)">14</text>
<text x="86.9" y="121.8" transform="rotate(-90 86.9 121.8)">13</text>
<text x="89.5" y="121.8" transform="rotate(-90 89.5 121.8)">12</text>
<text x="92" y="121.7" transform="rotate(-90 92 121.7)">11</text>
<text x="94.6" y="121.8" transform="rotate(-90 94.6 121.8)">10</text>
<text x="97.1" y="120.7" transform="rotate(-90 97.1 120.7)">9</text>
<text x="99.7" y="120.7" transform="rotate(-90 99.7 120.7)">8</text>
<text x="102.2" y="120.7" transform="rotate(-90 102.2 120.7)">7</text>
<text x="104.7" y="120.7" transform="rotate(-90 104.7 120.7)">6</text>
<text x="107.3" y="120.7" transform="rotate(-90 107.3 120.7)">5</text>
<text x="109.8" y="120.7" transform="rotate(-90 109.8 120.7)">4</text>
<text x="112.4" y="120.7" transform="rotate(-90 112.4 120.7)">3</text>
<text x="114.9" y="120.7" transform="rotate(-90 114.9 120.7)">2</text>
<text x="117.5" y="120.7" transform="rotate(-90 117.5 120.7)">1</text>
<text x="4" y="131.3">C</text>
<text x="291.5" y="131.3">C</text>
<text x="81.8" y="136.4" transform="rotate(-90 81.8 136.4)">15</text>
<text x="84.4" y="136.4" transform="rotate(-90 84.4 136.4)">14</text>
<text x="86.9" y="136.4" transform="rotate(-90 86.9 136.4)">13</text>
<text x="89.5" y="136.4" transform="rotate(-90 89.5 136.4)">12</text>
<text x="92" y="136.4" transform="rotate(-90 92 136.4)">11</text>
<text x="94.6" y="136.4" transform="rotate(-90 94.6 136.4)">10</text>
<text x="97.1" y="136.4" transform="rotate(-90 97.1 136.4)">9</text>
<text x="99.7" y="136.4" transform="rotate(-90 99.7 136.4)">8</text>
<text x="102.2" y="136.4" transform="rotate(-90 102.2 136.4)">7</text>
<text x="104.7" y="136.4" transform="rotate(-90 104.7 136.4)">6</text>
<text x="107.3" y="136.4" transform="rotate(-90 107.3 136.4)">5</text>
<text x="109.8" y="136.4" transform="rotate(-90 109.8 136.4)">4</text>
<text x="112.4" y="136.4" transform="rotate(-90 112.4 136.4)">3</text>
<text x="114.9" y="136.4" transform="rotate(-90 114.9 136.4)">2</text>
<text x="117.5" y="136.4" transform="rotate(-90 117.5 136.4)">1</text>
<text x="88.2" y="143" transform="rotate(-90 88.2 143)">A0</text>
<text x="90.8" y="143" transform="rotate(-90 90.8 143)">A1</text>
<text x="93.3" y="143" transform="rotate(-90 93.3 143)">A2</text>
<text x="95.8" y="143" transform="rotate(-90 95.8 143)">A3</text>
<text x="98.4" y="143" transform="rotate(-90 98.4 143)">A4</text>
<text x="100.9" y="143" transform="rotate(-90 100.9 143)">A5</text>
<text x="103.5" y="143" transform="rotate(-90 103.5 143)">A6</text>
<text x="106" y="143" transform="rotate(-90 106 143)">A7</text>
<text x="24.5" y="145.2">1</text>
<text x="29.4" y="146.5">IN</text>
<text x="32.7" y="149.8">GND</text>
<text x="36.4" y="146.5">OUT</text>
<text x="45" y="145.2">3</text>
<text x="80.6" y="149.2" transform="rotate(-90 80.6 149.2)">D13/SCK</text>
<text x="83.1" y="144.1" transform="rotate(-90 83.1 144.1)">3V3</text>
<text x="85.6" y="146" transform="rotate(-90 85.6 146)">AREF</text>
<text x="108.5" y="144.3" transform="rotate(-90 108.5 144.3)">+5V</text>
<text x="111.1" y="148.3" transform="rotate(-90 111.1 148.3)">RESET2</text>
<text x="113.6" y="146.3" transform="rotate(-90 113.6 146.3)">GND2</text>
<text x="116.2" y="144.2" transform="rotate(-90 116.2 144.2)">VIN</text>
<text x="34.8" y="154" transform="rotate(-90 34.8 154)">2</text>
<text x="106" y="166.6" transform="rotate(-90 106 166.6)">3</text>
<text x="108.5" y="166.6" transform="rotate(-90 108.5 166.6)">2</text>
<text x="111.1" y="166.6" transform="rotate(-90 111.1 166.6)">1</text>
<text x="90.8" y="173.2" transform="rotate(-90 90.8 173.2)">2</text>
<text x="107.3" y="172" transform="rotate(-90 107.3 172)">B</text>
<text x="109.8" y="172" transform="rotate(-90 109.8 172)">C</text>
<text x="112.4" y="172.1" transform="rotate(-90 112.4 172.1)">A</text>
<text x="3.9" y="179.6">D</text>
<text x="291.4" y="179.6">D</text>
<text x="90.8" y="180.5" transform="rotate(-90 90.8 180.5)">1</text>
<text x="106" y="182" transform="rotate(-90 106 182)">5</text>
<text x="111.1" y="182" transform="rotate(-90 111.1 182)">4</text>
<text x="38.2" y="199.9">1</text>
<text x="111.3" y="199.9">2</text>
<text x="184.5" y="199.9">3</text>
<text x="257.6" y="199.9">4</text>
</g>
<g font-size="2.3" fill="#000080">
<text x="25.1" y="23.1">LCD 1602A</text>
<text x="164.5" y="29" transform="rotate(-90 164.5 29)">D1</text>
<text x="172.2" y="29" transform="rotate(-90 172.2 29)">D2</text>
<text x="179.8" y="29" transform="rotate(-90 179.8 29)">D3</text>
<text x="187.4" y="29" transform="rotate(-90 187.4 29)">D4</text>
<text x="195" y="29" transform="rotate(-90 195 29)">D5</text>
<text x="202.7" y="29" transform="rotate(-90 202.7 29)">D6</text>
<text x="210.3" y="29" transform="rotate(-90 210.3 29)">D7</text>
<text x="217.9" y="29" transform="rotate(-90 217.9 29)">D8</text>
<text x="225.6" y="29" transform="rotate(-90 225.6 29)">D9</text>
<text x="233.2" y="30.1" transform="rotate(-90 233.2 30.1)">D10</text>
<text x="240.8" y="30.1" transform="rotate(-90 240.8 30.1)">D11</text>
<text x="248.5" y="30.1" transform="rotate(-90 248.5 30.1)">D12</text>
<text x="256.1" y="30.1" transform="rotate(-90 256.1 30.1)">D13</text>
<text x="263.7" y="30.1" transform="rotate(-90 263.7 30.1)">D14</text>
<text x="271.4" y="30.1" transform="rotate(-90 271.4 30.1)">D15</text>
<text x="279" y="30.1" transform="rotate(-90 279 30.1)">D16</text>
<text x="116.7" y="46">R3</text>
<text x="136.8" y="43.2">J2</text>
<text x="19.5" y="49.1" transform="rotate(-90 19.5 49.1)">R2</text>
<text x="20.8" y="53.4" transform="rotate(-90 20.8 53.4)">330</text>
<text x="116.7" y="48.6">10K</text>
<text x="200.2" y="107.6" transform="rotate(-90 200.2 107.6)">TLC5940NT</text>
<text x="253.8" y="106.8">C1</text>
<text x="253.8" y="109.4">100nF</text>
<text x="119.2" y="119.8">U1</text>
<text x="200.2" y="115.2" transform="rotate(-90 200.2 115.2)">U2</text>
<text x="119.2" y="122.3">Nano V3</text>
<text x="22.1" y="127.9" transform="rotate(-90 22.1 127.9)">SW3</text>
<text x="234.5" y="126.7" transform="rotate(-90 234.5 126.7)">R4</text>
<text x="32.2" y="133" transform="rotate(-90 32.2 133)">D17</text>
<text x="27.6" y="142.7">U3</text>
<text x="32.7" y="142.7">7805</text>
<text x="37.3" y="138.1" transform="rotate(-90 37.3 138.1)">Reverse Protection</text>
<text x="19.5" y="145.8" transform="rotate(-90 19.5 145.8)">ON / OFF</text>
<text x="19.5" y="153.4" transform="rotate(-90 19.5 153.4)">100nF</text>
<text x="22.1" y="155.9" transform="rotate(-90 22.1 155.9)">C3</text>
<text x="45" y="153.4" transform="rotate(-90 45 153.4)">100nF</text>
<text x="47.5" y="155.9" transform="rotate(-90 47.5 155.9)">C4</text>
<text x="35.3" y="163.1">C2</text>
<text x="40.4" y="163.1">100uF</text>
<text x="28.5" y="172">330</text>
<text x="90.8" y="171.2" transform="rotate(-90 90.8 171.2)">SW2</text>
<text x="113.6" y="168.7" transform="rotate(-90 113.6 168.7)">SW1</text>
<text x="27.6" y="174.5">R1</text>
<text x="37.3" y="178.8">D18</text>
</g>
<g font-size="2.2">
<text x="144.1" y="46.1">17</text>
<text x="144.1" y="53.7">14</text>
<text x="144.1" y="51.1">15</text>
<text x="144.1" y="48.6">16</text>
<text x="144.1" y="58.8">12</text>
<text x="144.1" y="56.2">13</text>
<text x="144.1" y="63.8">10</text>
<text x="144.1" y="61.3">11</text>
<text x="144.1" y="71.5">7</text>
<text x="144.1" y="68.9">8</text>
<text x="144.1" y="66.4">9</text>
</g>
<g font-size="1.8" fill="#000080">
<text x="17.5" y="68.9">Display 16x2</text>
<text x="16.9" y="117.8" transform="rotate(-90 16.9 117.8)">Center Pin Positiv</text>
<text x="236.9" y="126.9" transform="rotate(-90 236.9 126.9)">2K2</text>
<text x="134.5" y="137.6">LED Driver TLC5940NT</text>
<text x="14.9" y="185.9">Power Supply</text>
<text x="68.3" y="193.5">Arduino Nano V3</text>
</g>
<g font-size="1.8" fill="#800000">
<text x="122.7" y="68.4">GND</text>
<text x="127.8" y="68.4">VCC</text>
<text x="260.1" y="137.1">GND</text>
<text x="267.7" y="134.5">VCC</text>
<text x="21" y="182.9">GND</text>
<text x="54" y="182.9">VCC</text>
<text x="122.7" y="193">GND</text>
<text x="127.8" y="193">VCC</text>
</g>
</svg>
